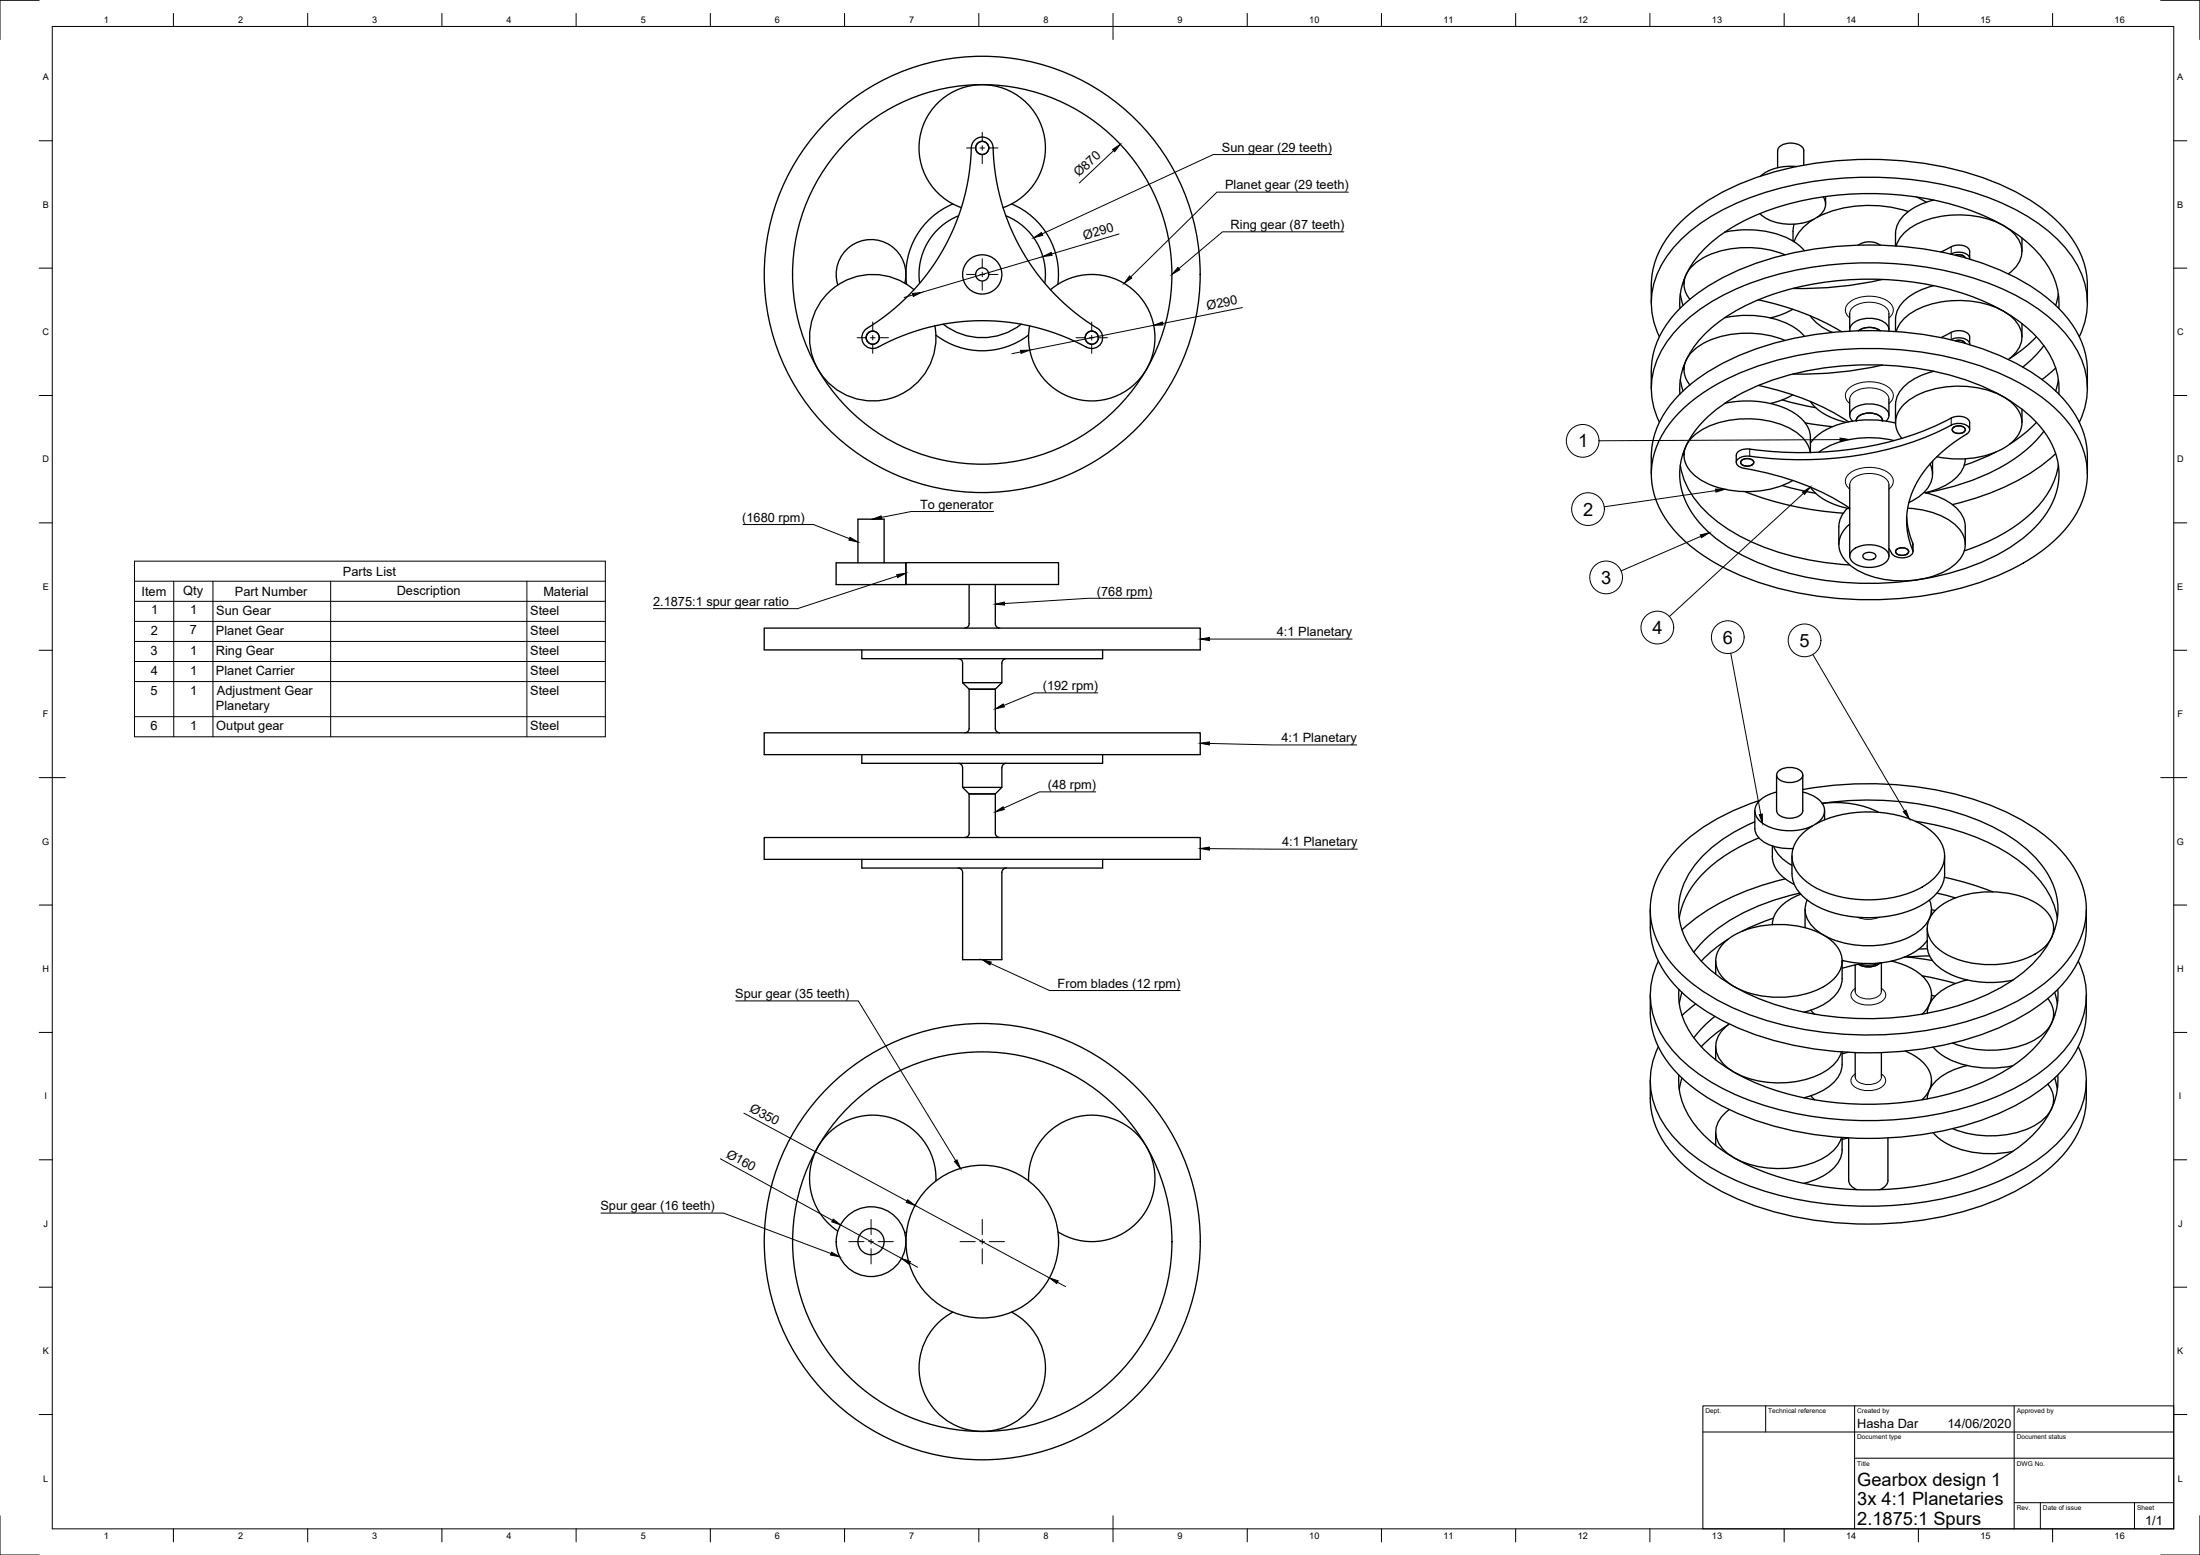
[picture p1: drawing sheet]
<svg xmlns="http://www.w3.org/2000/svg" width="841mm" height="594mm" viewBox="0 0 841 594" stroke-linecap="round" stroke-linejoin="round" font-family="sans-serif">
<!-- layer: Visible -->
<g fill="none" stroke="#000" stroke-width=".51">
<path d="M364.3 77.9a29.2 29.2 0 0 0-17.7 30.7M367.5 79.3a24.2 24.2 0 0 1-11.5-37.1 24.2 24.2 0 0 1 38.9 0 24.2 24.2 0 0 1-11.4 37.1M386.7 77.9a29.2 29.2 0 0 1 17.7 30.7M686.9 63.6a18.1 18.1 0 0 0-13.8 3.7M689.5 63.1l.1-5.5a4.4 4.4 0 0 0-5-2.9 4.4 4.4 0 0 0-5 2.9v6.5M697 75.2a5.2 5.2 0 0 1-2 7.6 20 20 0 0 1-21.4-.5l-.8-.7M697.9 75.1v2.9M732.7 75.3l3.7 2M739.2 76.4a19.5 19.5 0 0 0-13.9 9.5 16.1 16.1 0 0 0-.7 8.1M366.5 82.4a24.2 24.2 0 0 0-14.9 25.8M384.5 82.4a24.2 24.2 0 0 1 14.9 25.8M659.4 88.7a37.1 37.1 0 0 1 27.1 4.1l3.3 3"/>
<path d="M682.4 97.3a37.8 37.8 0 0 0-32.8 2.2 10.3 10.3 0 0 0-5.5 11.3l1.9 3.6M685.9 85.6l-.4 2.4-.1 4.1M693.3 83.8a16.3 16.3 0 0 0-7.4 8.6M710.5 93.7a7.4 7.4 0 0 1 8.3 0M724.9 94a15.6 15.6 0 0 1 10-9.4 37.8 37.8 0 0 1 32.2 2.4 10.2 10.2 0 0 1 5.2 12.2 12.7 12.7 0 0 1-4.5 5.4M729.5 80.8a46.8 46.8 0 0 0-34.9 2.2M742 96.3l1.7-.9a7.7 7.7 0 0 1 8.1-1.1l1.1 1.2 .1 3.3M745.8 97.1a5.9 5.9 0 0 1 7 .9l.1 1M747.5 97.5a3.1 3.1 0 0 1 3.8 1M773 90.9v5.1M345.9 108.2a13.3 13.3 0 0 0-13.3-16.7 13.3 13.3 0 0 0-12.3 17.4M349.4 110.7a24.2 24.2 0 0 0-37.9 8.7 24.2 24.2 0 0 0 19.5 33.6 24.2 24.2 0 0 0 26.4-28.5"/>
<path d="M401.6 110.7a24.2 24.2 0 0 1 37.9 8.7 24.2 24.2 0 0 1-19.5 33.6 24.2 24.2 0 0 1-26.4-28.5M631.3 115.7a37.9 37.9 0 0 1 3-19.6 51.3 51.3 0 0 1 21.4-21.2 120.3 120.3 0 0 1 58.9-14 120.3 120.3 0 0 1 59 14 51.3 51.3 0 0 1 21.4 21.2 29.4 29.4 0 0 1 3 12.8v6.8M642.2 117.8a28.9 28.9 0 0 1 10-23.4 75.5 75.5 0 0 1 37-17.8 117.7 117.7 0 0 1 70.9 6.6 51.2 51.2 0 0 1 23.5 19.7 25.6 25.6 0 0 1 3.4 14.9M642.4 112.3l1 4.4M643.7 106.9v1.6M672.2 114.6a101.9 101.9 0 0 1 31.8 12.1M685.3 118.2l-3.9 1.9-4.6 1.3M707.1 119.8v6.1M719.6 106.8a139.4 139.4 0 0 1-34.2 3.4M722.1 119.8v6.1M739.2 109.1a19.5 19.5 0 0 0-13.9 9.6 16.1 16.1 0 0 0-.7 8M786.9 112.3l-1 4.4"/>
<path d="M360.6 123.8a24.2 24.2 0 0 0 29.8 0M393.2 128a29.2 29.2 0 0 1-35.4 0M415.3 132.6a4.2 4.2 0 0 0 5.7-1.5 4.2 4.2 0 0 0-1.5-5.7 83.7 83.7 0 0 1-40-69.8 4.2 4.2 0 0 0-4.4-3.2 4.2 4.2 0 0 0-3.8 4 83.7 83.7 0 0 1-40.5 69.5 4.2 4.2 0 0 0-.6 5.5 4.2 4.2 0 0 0 5.4 1.3 83.3 83.3 0 0 1 79.7-.1M634.4 128.6a29.9 29.9 0 0 1 4.9-33.5 73.7 73.7 0 0 1 34.7-21.3 136.9 136.9 0 0 1 88.7 2.7 66.2 66.2 0 0 1 28.9 20.9 29.5 29.5 0 0 1 3.3 31.2M643.7 139.6v1.6M659.4 121.4a37.1 37.1 0 0 1 27.1 4.1l3.3 3M682.4 130a37.8 37.8 0 0 0-32.8 2.2 10.3 10.3 0 0 0-5.5 11.3l1.9 3.6M692 120.7a18.4 18.4 0 0 0 8.5 6.3M707.2 126.5a4.1 4.1 0 0 1 3.4-4.2 10.8 10.8 0 0 1 10.8 1.8 2.76 2.76 0 0 1 .7 2.4M710.5 126.4a7.4 7.4 0 0 1 8.3 0M719.6 139.5a139.4 139.4 0 0 1-34.2 3.4M724.9 126.7a15.6 15.6 0 0 1 10-9.4 37.8 37.8 0 0 1 32.2 2.4 10.2 10.2 0 0 1 5.2 12.2 12.7 12.7 0 0 1-4.5 5.4"/>
<path d="M742 129l1.7-.9a7.7 7.7 0 0 1 8.1-1.1l1.1 1.2 .1 3.3M745.8 129.8a5.9 5.9 0 0 1 7 .9l.1 1M747.5 130.2a3.1 3.1 0 0 1 3.8 1M773 123.6v5.1M778.5 128.6l-5.2 4.8-5.1 3.6M781.3 132.1l-3.2 3.8-4.8 4.3M631.3 148.4a37.8 37.8 0 0 1 3-19.6 51.3 51.3 0 0 1 21.4-21.1 120.3 120.3 0 0 1 58.9-14.1 120.3 120.3 0 0 1 59 14.1 51.3 51.3 0 0 1 21.4 21.1 29.4 29.4 0 0 1 3 12.8v6.8M642.1 157.4a80.8 80.8 0 0 1 36.2-19.5 138.1 138.1 0 0 1 82.2 3.1 70.8 70.8 0 0 1 29.2 19.2 30.3 30.3 0 0 1 5.5 33.1 50.4 50.4 0 0 1-21.6 21.8 122.2 122.2 0 0 1-64.3 13.9 119.1 119.1 0 0 1-53.6-13.9 50.4 50.4 0 0 1-21.7-21.8 29.5 29.5 0 0 1 3.4-30.2zM642.2 150.5a28.9 28.9 0 0 1 10-23.4 75.5 75.5 0 0 1 37-17.8 117.7 117.7 0 0 1 70.9 6.6 51.2 51.2 0 0 1 23.5 19.7 25.6 25.6 0 0 1 3.4 14.9M642.4 145l1 4.4M643.4 140.6l.4 .4M659.4 154.1a36.8 36.8 0 0 1 27.5 4.4 11.2 11.2 0 0 1 5.2 8.6v5.8"/>
<path d="M672.2 147.3a99.3 99.3 0 0 1 34.5 13.9M681.3 152.8l5.7 1.5 7.1 1.4M685.3 150.9l-3.9 1.9-4.6 1.4M692 153.4a21.8 21.8 0 0 0 13.7 7.9M707.1 152.5v6.1M722.1 152.5v6.1M739.2 141.8a19.5 19.5 0 0 0-13.9 9.6l-.7 3.2v6.9M773 156.4v5.1M785.9 140.6l-5.3 4.4M786.9 145l-1 4.4M634.4 161.4a29.9 29.9 0 0 1 4.9-33.5 73.7 73.7 0 0 1 34.7-21.4 136.9 136.9 0 0 1 88.7 2.7 66.2 66.2 0 0 1 28.9 20.9 29.5 29.5 0 0 1 3.3 31.3M642.4 177.7a34.6 34.6 0 0 0 15 22.2 91.2 91.2 0 0 0 45.5 15.6l4.3 .3"/>
<path d="M643.4 173.3l.4 .4M643.7 172.3v1.6M651.6 160.5a74.5 74.5 0 0 1 35.7-18.1 118.5 118.5 0 0 1 71.2 5.5 53.1 53.1 0 0 1 24.9 20.1 26.2 26.2 0 0 1-3.5 31.3 67.8 67.8 0 0 1-33.7 19.4 119 119 0 0 1-75.4-4.3 53.1 53.1 0 0 1-25-20.1 26.2 26.2 0 0 1 3.5-31.4zM665.7 175.9a3.1 3.1 0 0 1 4.7 .7 2.89 2.89 0 0 1-5 0zM670.4 176.6h.1M690.1 161.6l10.4 1.4M692 172.9a14.3 14.3 0 0 0-9.5-10.1 38 38 0 0 0-32.3 1.6 10.9 10.9 0 0 0-6.1 11.8 16.4 16.4 0 0 0 11.1 9.5 38.3 38.3 0 0 0 30.1-2.1M708.2 160.9a3 3 0 0 1 .7-5.1 10.7 10.7 0 0 1 12.7 1.2 2.8 2.8 0 0 1-.6 3.9M709.6 160.7a4.4 4.4 0 0 1 5-2.9 4.4 4.4 0 0 1 5 2.9M724.1 168.3a37.4 37.4 0 0 0-27.6 3.6l-1.2 .9M724.6 161.6a37.1 37.1 0 0 0-28.7 3.9l-2.5 2.2-1.3 1.6M727 167.5a9.2 9.2 0 0 1 1.6-13.7 33.7 33.7 0 0 1 25-6 25.7 25.7 0 0 1 17.5 8.2 9 9 0 0 1-1.6 12.7 32.8 32.8 0 0 1-25.2 6.4l-3.9-.6"/>
<path d="M737.8 177.2a9.1 9.1 0 0 1-2.7 11.3l-2.4 1.8-3 1.7M738.8 176.2v4.9M746.6 163.4a3.1 3.1 0 0 1 4.7 .8 2.89 2.89 0 0 1-5 0zM751.3 175.3a12.1 12.1 0 0 1-7.2 9.9l-4.6 2.1-3.5 1M751.3 175.3h.1M753 164.2v-2.8a3.8 3.8 0 0 0-4.6-2.3l-1.3 .2a130.4 130.4 0 0 1-78.8 12.2 4 4 0 0 0-4.5 2.4l-.1 2.7M763 172.7l-6.4 2.9-5.7 2.1M778.5 161.4l-5.2 4.7-5.1 3.6M781.3 164.8a60.9 60.9 0 0 1-29.5 19.4l-7.6 2.3-8 1.8M785.9 173.3a86.1 86.1 0 0 1-39.5 19.5M786.9 177.7a34 34 0 0 1-14.6 21.9 73.7 73.7 0 0 1-21.4 10.9M631.3 181.1a37.9 37.9 0 0 1 3-19.5 51.3 51.3 0 0 1 21.4-21.2 120.3 120.3 0 0 1 58.9-14.1 120.3 120.3 0 0 1 59 14.1 51.3 51.3 0 0 1 21.4 21.2 29.4 29.4 0 0 1 3 12.7v6.8"/>
<path d="M667.1 187.8a125.1 125.1 0 0 0 37.6 8.3M681.3 185.5l5.7 1.5 7.1 1.4M692 186.1a22.7 22.7 0 0 0 15.1 8.3M706.3 194.2a10 10 0 0 0-3.3 7l-.1 6.8M707.1 185.2v27.3M707.1 194.2a103.3 103.3 0 0 0-41.2-15.5 2.07 2.07 0 0 1-1.7-3.1l1-.8 1.3-.4a14.4 14.4 0 0 1 5.8 .3 130.2 130.2 0 0 0 75-12.8 5 5 0 0 1 5.6 2 1.89 1.89 0 0 1-1.1 1.9 47.9 47.9 0 0 0-21.2 23.3 29 29 0 0 0 .7 21.5 3.5 3.5 0 0 1-3.9 2.5 4.8 4.8 0 0 1-5.3-3.6M722.1 185.2v27.3M728.9 197.5a34.5 34.5 0 0 0 2.4 10.5M729.3 194.1a29 29 0 0 1 18.9 7.1 9.3 9.3 0 0 1-1.2 14.7 34.6 34.6 0 0 1-25.8 5.6 24.2 24.2 0 0 1-16.7-8.6 9.1 9.1 0 0 1 2.6-12.7M735.5 188.1a22.2 22.2 0 0 1 14.5 8.6 8.8 8.8 0 0 1 1.3 4.5v6.8M319.6 215h26.7v8.3h-26.7zM328 215v-16.7h10v16.7"/>
<path d="M346.3 215h58.4v8.3h-58.4zM707.9 210.5a10.6 10.6 0 0 1 13.4 0 3.1 3.1 0 0 1-1.4 5 11 11 0 0 1-12-1.1 2.77 2.77 0 0 1 0-3.9zM712.4 211.7a3.1 3.1 0 0 1 4.7 .8 2.89 2.89 0 0 1-5 0zM724.9 210a3.1 3.1 0 0 1 4.7 .7 2.89 2.89 0 0 1-5 0zM725 210a3.1 3.1 0 0 1 4.7 .7 2.89 2.89 0 0 1-5.1 0zM729.6 210.6v.1M731.3 208v2.7M292.1 240h166.7v8.3h-166.7zM370.5 223.3v15M370.5 238.3l-.5 1.2-1.2 .5M380.5 223.3v15M380.5 238.3l.5 1.2 1.2 .5"/>
<path d="M329.5 248.3v3.3h92v-3.3M366.3 251.6l.9 .2 .7 1 .1 8M383 253.3v7.5l-2.5 2.5M384.7 251.6l-1.2 .5-.5 1.2M292.1 280h166.7v8.3h-166.7zM368 260.8h15M368 260.8l2.5 2.5M370.5 263.3h10M370.5 263.3v15l-.5 1.2-1.2 .4M380.5 263.3v15l.5 1.2 1.2 .4M329.5 288.3v3.3h92v-3.3M366.3 291.6l.9 .3 .7 .9 .1 8"/>
<path d="M383 293.3v7.5l-2.5 2.5M384.7 291.6l-1.2 .5-.5 1.2M679.2 296.1v13.6M680 294.5a7.1 7.1 0 0 1 8.8 .5 2.3 2.3 0 0 1-1.8 3.5 7 7 0 0 1-7.5-1.3 1.89 1.89 0 0 1 .5-2.7zM689.2 296.1v13.6a4.4 4.4 0 0 1-5 2.9 4.4 4.4 0 0 1-5-2.9M292.1 320h166.7v8.3h-166.7zM368 300.8h15M368 300.8l2.5 2.5M370.5 303.3h10M370.5 303.3v15l-.5 1.2-1.2 .4M380.5 303.3v15l.5 1.2 1.2 .4M670.8 309.7l.1 6.8a8.5 8.5 0 0 0 7.1 6.8l4.1 .8 3.4 .1"/>
<path d="M679.2 302.6a10.1 10.1 0 0 0-8.2 6.1 6.7 6.7 0 0 0 5.1 7.1 21.4 21.4 0 0 0 16.8-.3M689 318.5a36.2 36.2 0 0 1 24.1-8.3 40 40 0 0 1 25 7.1 11.4 11.4 0 0 1 4.1 14.4 23.4 23.4 0 0 1-14.5 10.2 46.5 46.5 0 0 1-34.1-3 15.2 15.2 0 0 1-8.5-11.2 11.5 11.5 0 0 1 3.9-9.2zM689.2 301.6a135.8 135.8 0 0 1 74.7 7.3 63.5 63.5 0 0 1 28.3 21.6 29.6 29.6 0 0 1-1.2 35.6 64.8 64.8 0 0 1-29.1 20.7 135.3 135.3 0 0 1-98.5-1.3 61.7 61.7 0 0 1-27.9-22.2 29.7 29.7 0 0 1 2.4-35.2 66.6 66.6 0 0 1 30.1-20.6l4.7-1.7M689.2 302.6a10.3 10.3 0 0 1 8.2 6.1 5.8 5.8 0 0 1-3.1 6M696.6 306.9a113.9 113.9 0 0 1 66 9.4 48 48 0 0 1 21.3 19.5 26.1 26.1 0 0 1-4.4 29.8 64.5 64.5 0 0 1-30.1 18.3 118.5 118.5 0 0 1-79.3-3.4 50.9 50.9 0 0 1-25.3-21.1 26 26 0 0 1 3.6-29.6 57.5 57.5 0 0 1 22.4-15.8M696.6 306.9a37.8 37.8 0 0 1 21.6 3.4M697.5 309.7v3.5M732.3 313.8a84.7 84.7 0 0 1 41.8 16.9 33 33 0 0 1 12.4 20.1M329.5 328.3v3.3h92v-3.3M366.3 331.6l1.2 .5 .5 1.2M368 333.3v33.3h15v-33.3M384.7 331.6l-1.2 .5-.5 1.2"/>
<path d="M672.4 320.1a54.8 54.8 0 0 0-26.7 20.5l-2.4 5-1.3 5.2M677.5 323.2a15.4 15.4 0 0 0 .6 7.1 14.8 14.8 0 0 0 7.8 7.6M678 323.3a14.4 14.4 0 0 0 7.1 7.3M682.5 335.8a87.3 87.3 0 0 0-39.5 19.4M685 327a21.1 21.1 0 0 0 .9 10.8 21.3 21.3 0 0 0 13 10.3 46.5 46.5 0 0 0 36-2.4 14.6 14.6 0 0 0 8.5-11.9M743.3 335.2l9.5 2.4 9 3.1M743.4 327v6.8M630.9 354.2a34.1 34.1 0 0 0 11.4 24.3 85.5 85.5 0 0 0 39.5 20 138 138 0 0 0 79-4.5 68.5 68.5 0 0 0 30.2-21.1 31.4 31.4 0 0 0 6.6-18.7M630.9 347.4v6.8M660.6 358.8l-6 4.4-4.2 4M677.5 353.2v.1M677.9 350.8l-5.7 2.1-6.4 2.9"/>
<path d="M688 341.2a74.9 74.9 0 0 0-36.8 18.3l-3.7 4.3M688.4 341.6a16.3 16.3 0 0 0-10.6 9.5l-.3 2.2M690.1 347.4v6.8M690.1 354.2v.2M690.9 343.8a9.5 9.5 0 0 0 3.8 11.8 35.6 35.6 0 0 0 27.1 5 22.2 22.2 0 0 0 15.4-8.9 8.4 8.4 0 0 0 .4-7.9M736.7 359.3a24.8 24.8 0 0 1-17.4 8.5 40.8 40.8 0 0 1-15.1-.9M736.7 354.6v6.8a12.2 12.2 0 0 0 7.7 10.2 38.2 38.2 0 0 0 25.1 2.9M738.4 347.4v2.2M738.4 347.6l1.4 .3M739.7 347.9a30.5 30.5 0 0 1 22.2-7.2 29.8 29.8 0 0 1 20.2 7.2 9.2 9.2 0 0 1-1.2 14.5 34.7 34.7 0 0 1-26.8 5.6 24.6 24.6 0 0 1-15.4-7.8 8.9 8.9 0 0 1 1-12.3zM740.4 341.2l7.1 1.8M785.1 354.6v1.7"/>
<path d="M785.1 354.9l.4 .3M797.6 347.4v6.8M634 367.2a29.9 29.9 0 0 0 4.9 33.5 73.7 73.7 0 0 0 34.7 21.3 136.9 136.9 0 0 0 88.7-2.7 66.2 66.2 0 0 0 29-20.8 29.5 29.5 0 0 0 3.2-31.3M641.8 378a28.9 28.9 0 0 0 10 23.4 75.5 75.5 0 0 0 37 17.8 117.7 117.7 0 0 0 70.9-6.5 51.2 51.2 0 0 0 23.6-19.8 25.6 25.6 0 0 0 3.3-14.9M643 379.1l-1 4.4M655.9 367.1v5.1M658.9 360.4a30.5 30.5 0 0 1 22.1-7.2 29.8 29.8 0 0 1 20.3 7.2 9.2 9.2 0 0 1-1.2 14.5 34.7 34.7 0 0 1-26.8 5.6 24.6 24.6 0 0 1-15.4-7.9 8.9 8.9 0 0 1 1-12.2zM704.2 367.1v6.8M704.2 373.9a12 12 0 0 1-6.9 9.7l-4.3 2.1-3.4 1M704.8 367l-.6 .2M709.2 368.7v10.1M710.4 368.4a7.8 7.8 0 0 0 7.4 .1"/>
<path d="M711.7 368.1l-7.5 1.8M718.7 367.9a12.2 12.2 0 0 1-7.9 .4M718.9 367.9l-1.1 .6M719.2 367.9v10.9M723.1 367.2a21.7 21.7 0 0 1 14.1 8.6 9.1 9.1 0 0 1-2.4 11.7M729.1 365.6l9.6 1.4M734.8 372.8l7.1 1.4 5.6 1.6M736.8 362.5l-3.3 .1M737.6 365.2l-9.7 .5M752 374.4a20.3 20.3 0 0 0-14.5 9.4l-.7 3.3M785.5 379.1l1 4.4M630.9 380.1a37.5 37.5 0 0 0 2.9 19.6 51.3 51.3 0 0 0 21.5 21.2 120.3 120.3 0 0 0 58.9 14 120.3 120.3 0 0 0 58.9-14 51.3 51.3 0 0 0 21.5-21.2 29.4 29.4 0 0 0 3-12.8v-6.8"/>
<path d="M634 399.9a29.9 29.9 0 0 0 4.9 33.5 73.7 73.7 0 0 0 34.6 21.3 136.9 136.9 0 0 0 88.8-2.7 66.2 66.2 0 0 0 28.9-20.8 29.5 29.5 0 0 0 3.3-31.3M648.2 383.5l-5.2 4.4M655.6 388.3l-4.8 4.3-3.3 3.9M655.9 399.8v5.1M660.6 391.5l-6 4.4-4.2 4M661.1 391.2a9.8 9.8 0 0 0-4.2 12.6 21.7 21.7 0 0 0 15.3 9.2 36 36 0 0 0 27.3-4.9l2-1.9a10.5 10.5 0 0 0 2.5-4.3M690.1 386.6v.2M692.3 385.9l1.4 1.6M738.4 380.1v2.2M738.4 380.3l1.4 .3M782.8 381.5a9 9 0 0 1-1.1 12.9 30.8 30.8 0 0 1-21.2 6.8 37 37 0 0 1-14-2.7M785.1 387.3v1.7"/>
<path d="M785.1 387.6l.4 .3M630.9 412.8a37.5 37.5 0 0 0 2.9 19.6 51.3 51.3 0 0 0 21.5 21.2 120.3 120.3 0 0 0 58.9 14 120.3 120.3 0 0 0 58.9-14 51.3 51.3 0 0 0 21.5-21.2 29.4 29.4 0 0 0 3-12.7v-6.9M641.8 410.7a28.9 28.9 0 0 0 10 23.4 75.5 75.5 0 0 0 37 17.8 117.7 117.7 0 0 0 70.9-6.5 51.2 51.2 0 0 0 23.5-19.8 25.6 25.6 0 0 0 3.4-14.9M643 411.9l-1 4.3M690.1 419.3v.2M692.3 418.6l1.4 1.6M704.2 401.9a15.8 15.8 0 0 1-.7 8 19.5 19.5 0 0 1-13.9 9.5M706.5 402l-2.3 .6M709.2 402.2v9.3M719.2 402.2v9.3M728.3 401.5a15.7 15.7 0 0 1 9.8 9.2 9.4 9.4 0 0 1-3.4 9.5M738.4 412.8v2.2"/>
<path d="M739 400.1a27.1 27.1 0 0 0 18.5 7.8l6 .1 6-.8M752 407.1a20.3 20.3 0 0 0-14.5 9.4l-.7 3.3M782.8 414.2a9 9 0 0 1-1.1 12.9 30.8 30.8 0 0 1-21.2 6.8 37 37 0 0 1-14-2.7M785.5 411.9l1 4.3M655.9 432.5v5.1M661.1 423.9a9.8 9.8 0 0 0-4.2 12.6 21.7 21.7 0 0 0 15.3 9.2 36 36 0 0 0 27.3-4.9l2-1.9a10.5 10.5 0 0 0 2.5-4.3M704.2 434.6a15.8 15.8 0 0 1-.7 8 19.5 19.5 0 0 1-13.9 9.5M706.4 434.7l-2.2 .6M706.7 434.8l.1 16.8 1 1.6 2.1 1.3M721.7 434.8v16.8l-1 1.6-2.1 1.3M739 432.8a27.1 27.1 0 0 0 18.5 7.8l6 .1 6-.8M785.1 420v1.7"/>
<path d="M357.8 451.2a24.2 24.2 0 0 0-35.1-22.5 24.2 24.2 0 0 0-2.4 41.6M393.2 451.2a24.2 24.2 0 0 1 28-24.9 24.2 24.2 0 0 1 18.7 32.5 24.2 24.2 0 0 1-35.5 11.8M346.6 470.6l-.7 .4M386.7 501.3a24.2 24.2 0 0 1 7.5 36.7 24.2 24.2 0 0 1-37.4 0 24.2 24.2 0 0 1 7.5-36.7"/>
<circle cx="375.5" cy="56.5" r="2.51"/>
<circle cx="375.5" cy="104.8" r="83.3"/>
<circle cx="375.5" cy="104.8" r="2.51"/>
<circle cx="375.5" cy="104.8" r="7.5"/>
<circle cx="375.5" cy="104.8" r="72.5"/>
<circle cx="333.6" cy="129" r="2.51"/>
<circle cx="417.4" cy="129" r="2.51"/>
<circle cx="333" cy="474.3" r="5"/>
<circle cx="333" cy="474.4" r="13.3"/>
<circle cx="375.5" cy="474.4" r="83.4"/>
<circle cx="375.5" cy="474.4" r="72.5"/>
<circle cx="375.5" cy="474.3" r="29.2"/>
</g>
<!-- layer: Visible Narrow -->
<g fill="none" stroke="#000" stroke-width=".38">
<path d="M745.9 94.3v2.7M707.1 119.8a5.4 5.4 0 0 1 5.1-4.1 9.5 9.5 0 0 1 9.5 2.7l.4 1.4M707.1 121.5a3.7 3.7 0 0 1 .5-6.4 13.6 13.6 0 0 1 14.9 .6 3.5 3.5 0 0 1-.4 5.8M745.9 127v2.7M707.1 154.2a3.7 3.7 0 0 1 .5-6.4 13.6 13.6 0 0 1 14.9 .6 3.5 3.5 0 0 1-.4 5.8M707.1 152.5a5.4 5.4 0 0 1 5.1-4.1 9.5 9.5 0 0 1 9.5 2.7l.4 1.4M745.9 159.7v2.7M668.9 171.6v2.7M707.1 186.9a3.7 3.7 0 0 1 .5-6.4 13.6 13.6 0 0 1 14.9 .6 3.5 3.5 0 0 1-.4 5.8M707.1 185.2a5.4 5.4 0 0 1 5.1-4.1 9.5 9.5 0 0 1 9.5 2.7l.4 1.4M731.2 207.4v2.8M710.1 350.4a10.7 10.7 0 0 0 8.3 0"/>
<path d="M709.2 378.8a4.4 4.4 0 0 0 5 2.8 4.4 4.4 0 0 0 5-2.8M709.2 377.6a2.84 2.84 0 0 0-1.6 2.8 2.84 2.84 0 0 0 2 2.5 9.7 9.7 0 0 0 10.6-1.1 2.66 2.66 0 0 0-1-4.2M709.2 410.3a2.84 2.84 0 0 0-1.6 2.8 2.84 2.84 0 0 0 2 2.5 9.7 9.7 0 0 0 10.6-1.1 2.66 2.66 0 0 0-1-4.2M709.2 411.5a4.4 4.4 0 0 0 5 2.9 4.4 4.4 0 0 0 5-2.9"/>
</g>
<!-- layer: Visible -->
<g fill="#000" stroke="#000" stroke-width=".38">
<circle cx="709.6" cy="160.7" r=".24"/>
<circle cx="719.6" cy="160.7" r=".24"/>
</g>
<!-- layer: TitleBlock -->
<path d="M651 537.1h180v47h-180zM675 537.1v10M709 537.1v47M770 537.1v47M651 547.1h180M709 557.1h122M770 574.1h61M780 574.1v10M816 574.1v10" fill="none" stroke="#000" stroke-width=".38"/>
<!-- layer: Border -->
<g fill="none" stroke="#000" stroke-width=".38">
<path d="M15 .1h-15v15M20 10.1h811v574h-811zM66.3 5.1v5M117.6 5.1v5M168.9 5.1v5M220.2 5.1v5M271.5 5.1v5M322.9 5.1v5M374.2 5.1v5M425.5 5.1v10M476.8 5.1v5M528.1 5.1v5"/>
<path d="M579.4 5.1v5M630.7 5.1v5M682.1 5.1v5M733.4 5.1v5M784.7 5.1v5M826 .1h15v15M15 53.8h5M831 53.8h5M15 102.4h5M831 102.4h5M15 151.1h5M831 151.1h5"/>
<path d="M15 199.8h5M831 199.8h5M15 248.4h5M831 248.4h5M15 297.1h10M826 297.1h10M15 345.8h5M831 345.8h5M15 394.4h5M831 394.4h5M15 443.1h5M831 443.1h5"/>
<path d="M15 491.8h5M831 491.8h5M15 540.4h5M831 540.4h5M0 579.1v15h15M425.5 579.1v10M841 579.1v15h-15M66.3 584.1v5M117.6 584.1v5M168.9 584.1v5M220.2 584.1v5M271.5 584.1v5"/>
<path d="M322.9 584.1v5M374.2 584.1v5M476.8 584.1v5M528.1 584.1v5M579.4 584.1v5M630.7 584.1v5M682.1 584.1v5M733.4 584.1v5M784.7 584.1v5"/>
</g>
<!-- layer: Center Lines -->
<g fill="none" stroke="#000" stroke-width=".38">
<path d="M369.5 56.5h3.3M374.6 56.5h1.8M375.5 50.5v3.3M375.5 55.6v1.8M375.5 59.2v3.3M378.2 56.5h3.3M375.5 98.9v3.3M369.5 104.9h3.3M374.6 104.9h1.8M375.5 104v1.7M375.5 107.5v3.4M378.2 104.9h3.3"/>
<path d="M327.6 129h3.4M332.7 129h1.8M333.6 123v3.3M333.6 128.1v1.8M333.6 131.7v3.3M336.3 129h3.3M411.4 129h3.3M416.5 129h1.8M417.3 123v3.3M417.3 128.1v1.8M417.3 131.7v3.3M420 129h3.4"/>
<path d="M324.5 474.4h5.8M332.1 474.4h1.8M333 465.9v5.8M333 473.5v1.8M333 477v5.9M335.7 474.4h5.8M367 474.4h5.8M374.6 474.4h1.8M375.5 465.9v5.8M375.5 473.5v1.8M375.5 477v5.9M378.2 474.4h5.8"/>
</g>
<!-- layer: Annotations -->
<g fill="#000" stroke="#000" stroke-width=".38">
<path d="M395.2 90.8l2.9-1.9 .5 1zM431.8 105.4l.8 .8-2.9 2.1zM450.3 102.2l.7 .9-3 1.8zM333.5 198.4l3.3-1.3 .3 1.1zM325 205.3l3 1.8-3.5-.8zM342.8 219.5l3.5-.5-3.1 1.6zM380.5 230.8l3.4-.8 .1 1.2zM458.8 244.2l3.5-.6v1.1zM380.5 270.8l3-1.8 .5 1zM458.8 283.9l3.5-.4v1.1zM380.5 310.2l2.9-2 .5 1.1zM458.8 324.2l3.5-.6v1.2z"/>
<path d="M375.5 366.6l3.4 1-.5 1zM364.8 443.7l1-.6 1.4 3.3zM317.9 478.4l3.1 1.8-3.5-.7z"/>
</g>
<g fill="none" stroke="#000" stroke-width=".38">
<path d="M509 59h-45.2l-65.4 30.4M515.5 73.4h-50.3l-33 32.4M513.8 88.6h-46.5l-16.6 14M379.8 195.4h-31.5l-11.3 2.3M284 200.4h27l13.7 5.4M343 220.1l-38.1 12.4h-55.1M440.4 228.6h-24.3l-32.1 2M462.3 244.2h54.6M419.7 264.7h-24.3l-11.7 4.8M462.3 284l24.2 .6h32.1M418.9 302.5h-21.5l-13.7 6.3M462.3 324.2l56.6 .2"/>
<path d="M378.7 368.1l22.5 10.3h49.9M281.2 382.4h46.9l37.2 61M229.7 463.5h46.9l41.1 15.4"/>
</g>
<!-- layer: BOM -->
<g fill="none" stroke="#000" stroke-width=".38">
<path d="M703.4 168l-92.1 .4M655.9 187.4l-42.7 6.2M689.4 188.5l-51.2 47M51.4 214.4h180v67.1h-180zM650.2 204.9l-30.5 13.2M51.4 222.1h180M51.4 229.7h180M51.4 237.4h180M66.4 222.1v59.4M81.4 222.1v59.4M126.4 222.1v59.4M201.4 222.1v59.4"/>
<path d="M51.4 245.1h180M51.4 252.7h180M661.6 249.6l11.5 61.5M693 250l35.1 59.8M51.4 260.4h180M51.4 273.8h180"/>
<circle cx="605" cy="168.4" r="6.3"/>
<circle cx="607.1" cy="194.5" r="6.3"/>
<circle cx="614" cy="220.6" r="6.3"/>
<circle cx="633.6" cy="239.8" r="6.3"/>
<circle cx="660.5" cy="243.4" r="6.3"/>
<circle cx="689.9" cy="244.6" r="6.3"/>
</g>
<!-- layer: Dimensions -->
<g fill="none" stroke="#000" stroke-width=".38">
<path d="M425.7 57.5l-13.1 12.4M398.7 98l-46.4 13.7M427.8 89.4l-25.8 7.6M349 112.7l-3.4 1M474.9 117.5l-30.4 6.1M390.2 134.4l-3.4 .7M441 124.3l-47.3 9.5M284.4 425.3l62.3 33.6M275.4 442.7l42.8 23.6M321.3 467.9l23.4 12.9M349.8 460.5l51.4 27.7M347.7 482.5l3.1 1.7"/>
<path d="M404.2 489.9l3.1 1.6"/>
</g>
<path d="M425.3 57.1l3-2-2.2 2.9zM398.7 98l3.2-1.6 .3 1.2zM348.8 112.1l3.5-.4-3.2 1.6zM390.1 133.9l3.6-.1-3.4 1.2zM441 124.3l3.4-1.3 .2 1.2zM347 458.4l2.8 2.1-3.3-1.1zM318.5 465.7l2.8 2.2-3.3-1.1zM344.7 480.8l3.3 1.2-.5 1zM401.2 488.2l3.3 1.1-.5 1.1z" fill="#000" stroke="#000" stroke-width=".38"/>
<!-- layer: BOM -->
<path d="M703.4 167.4l3.5 .5-3.5 .6zM655.8 186.9h3.6l-3.4 1.1zM689.1 188l2.9-1.9-2.2 2.8zM650 204.4l3.4-.9-3 1.9zM672.5 311.2l1.2-.2 .1 3.6zM727.6 310.1l1-.6 1.3 3.3z" fill="#000" stroke="#000" stroke-width=".38"/>
<g font-size="7">
<text x="603.3" y="170.9">1</text>
<text x="605.2" y="197">2</text>
<text x="612.1" y="223.1">3</text>
<text x="631.7" y="242.3">4</text>
<text x="658.6" y="245.9">6</text>
<text x="687.9" y="247.2">5</text>
<text x="710" y="567.6">Gearbox design 1</text>
<text x="710" y="575.1">3x 4:1 Planetaries</text>
<text x="710" y="582.6">2.1875:1 Spurs</text>
</g>
<g font-size="4.9">
<text x="467.1" y="58">Sun gear (29 teeth)</text>
<text x="412.4" y="67.8" transform="rotate(-43 412.4 67.8)">Ø870</text>
<text x="468.3" y="72.4">Planet gear (29 teeth)</text>
<text x="470.5" y="87.5">Ring gear (87 teeth)</text>
<text x="414.6" y="91.6" transform="rotate(-16 414.6 91.6)">Ø290</text>
<text x="461.6" y="118.5" transform="rotate(-11 461.6 118.5)">Ø290</text>
<text x="351.7" y="194.4">To generator</text>
<text x="283.7" y="199.4">(1680 rpm)</text>
<text x="131.1" y="220">Parts List</text>
<text x="54.1" y="227.6">Item</text>
<text x="70" y="227.2">Qty</text>
<text x="89.8" y="227.6">Part Number</text>
<text x="151.7" y="227.2">Description</text>
<text x="207.7" y="227.6">Material</text>
<text x="419.3" y="227.5">(768 rpm)</text>
<text x="249.6" y="231.5">2.1875:1 spur gear ratio</text>
<text x="57.7" y="234.7">1</text>
<text x="72.7" y="234.7">1</text>
<text x="82.7" y="234.8">Sun Gear</text>
<text x="202.7" y="234.8">Steel</text>
<text x="57.6" y="242.4">2</text>
<text x="72.6" y="242.4">7</text>
<text x="82.5" y="242.5">Planet Gear</text>
<text x="202.7" y="242.5">Steel</text>
<text x="488.1" y="243.1">4:1 Planetary</text>
<text x="57.6" y="250.1">3</text>
<text x="72.7" y="250.1">1</text>
<text x="82.5" y="250.1">Ring Gear</text>
<text x="202.7" y="250.1">Steel</text>
<text x="57.6" y="257.7">4</text>
<text x="72.7" y="257.7">1</text>
<text x="82.5" y="257.8">Planet Carrier</text>
<text x="202.7" y="257.8">Steel</text>
<text x="398.6" y="263.7">(192 rpm)</text>
<text x="57.6" y="265.4">5</text>
<text x="72.7" y="265.4">1</text>
<text x="82.9" y="265.4">Adjustment Gear</text>
<text x="202.7" y="265.4">Steel</text>
<text x="82.5" y="271.3">Planetary</text>
<text x="57.6" y="278.8">6</text>
<text x="72.7" y="278.8">1</text>
<text x="82.7" y="278.9">Output gear</text>
<text x="202.7" y="278.9">Steel</text>
<text x="489.9" y="283.6">4:1 Planetary</text>
<text x="400.6" y="301.5">(48 rpm)</text>
<text x="490.1" y="323.4">4:1 Planetary</text>
<text x="404.3" y="377.4">From blades (12 rpm)</text>
<text x="281" y="381.4">Spur gear (35 teeth)</text>
<text x="286.3" y="424.4" transform="rotate(28 286.3 424.4)">Ø350</text>
<text x="277.3" y="441.9" transform="rotate(29 277.3 441.9)">Ø160</text>
<text x="229.5" y="462.4">Spur gear (16 teeth)</text>
<text x="710" y="545.6">Hasha Dar</text>
<text x="744.5" y="545.6">14/06/2020</text>
<text x="820.1" y="582.7">1/1</text>
</g>
<g font-size="3.5">
<text x="39.7" y="8.9">1</text>
<text x="91" y="8.9">2</text>
<text x="142.3" y="8.8">3</text>
<text x="193.6" y="8.9">4</text>
<text x="244.9" y="8.8">5</text>
<text x="296.2" y="8.8">6</text>
<text x="347.6" y="8.8">7</text>
<text x="398.9" y="8.8">8</text>
<text x="450.2" y="8.8">9</text>
<text x="500.5" y="8.8">10</text>
<text x="551.8" y="8.9">11</text>
<text x="603.1" y="8.9">12</text>
<text x="654.5" y="8.8">13</text>
<text x="705.8" y="8.9">14</text>
<text x="757.1" y="8.8">15</text>
<text x="808.4" y="8.8">16</text>
<text x="16.3" y="30.7">A</text>
<text x="832.3" y="30.7">A</text>
<text x="16.3" y="79.3">B</text>
<text x="832.3" y="79.3">B</text>
<text x="16.2" y="128">C</text>
<text x="832.2" y="128">C</text>
<text x="16.2" y="176.7">D</text>
<text x="832.2" y="176.7">D</text>
<text x="16.3" y="225.4">E</text>
<text x="832.3" y="225.4">E</text>
<text x="16.4" y="274">F</text>
<text x="832.4" y="274">F</text>
<text x="16.1" y="322.7">G</text>
<text x="832.1" y="322.7">G</text>
<text x="16.2" y="371.3">H</text>
<text x="832.2" y="371.3">H</text>
<text x="17" y="420">I</text>
<text x="833" y="420">I</text>
<text x="16.6" y="468.7">J</text>
<text x="832.6" y="468.7">J</text>
<text x="16.3" y="517.3">K</text>
<text x="832.3" y="517.3">K</text>
<text x="16.5" y="566">L</text>
<text x="832.5" y="566">L</text>
<text x="39.7" y="587.8">1</text>
<text x="91" y="587.8">2</text>
<text x="142.3" y="587.8">3</text>
<text x="193.6" y="587.8">4</text>
<text x="244.9" y="587.8">5</text>
<text x="296.2" y="587.8">6</text>
<text x="347.6" y="587.8">7</text>
<text x="398.9" y="587.8">8</text>
<text x="450.2" y="587.8">9</text>
<text x="500.5" y="587.8">10</text>
<text x="551.8" y="587.8">11</text>
<text x="603.1" y="587.8">12</text>
<text x="654.5" y="587.8">13</text>
<text x="705.8" y="587.8">14</text>
<text x="757.1" y="587.8">15</text>
<text x="808.4" y="587.8">16</text>
</g>
<g font-size="2.5">
<text x="652" y="539.9">Dept.</text>
<text x="676" y="539.9">Technical reference</text>
<text x="710" y="539.9">Created by</text>
<text x="771" y="539.9">Approved by</text>
<text x="710" y="549.9">Document type</text>
<text x="771" y="549.9">Document status</text>
<text x="710" y="559.9">Title</text>
<text x="771" y="559.9">DWG No.</text>
<text x="771" y="576.9">Rev.</text>
<text x="781" y="576.9">Date of issue</text>
<text x="817" y="576.9">Sheet</text>
</g>
</svg>
